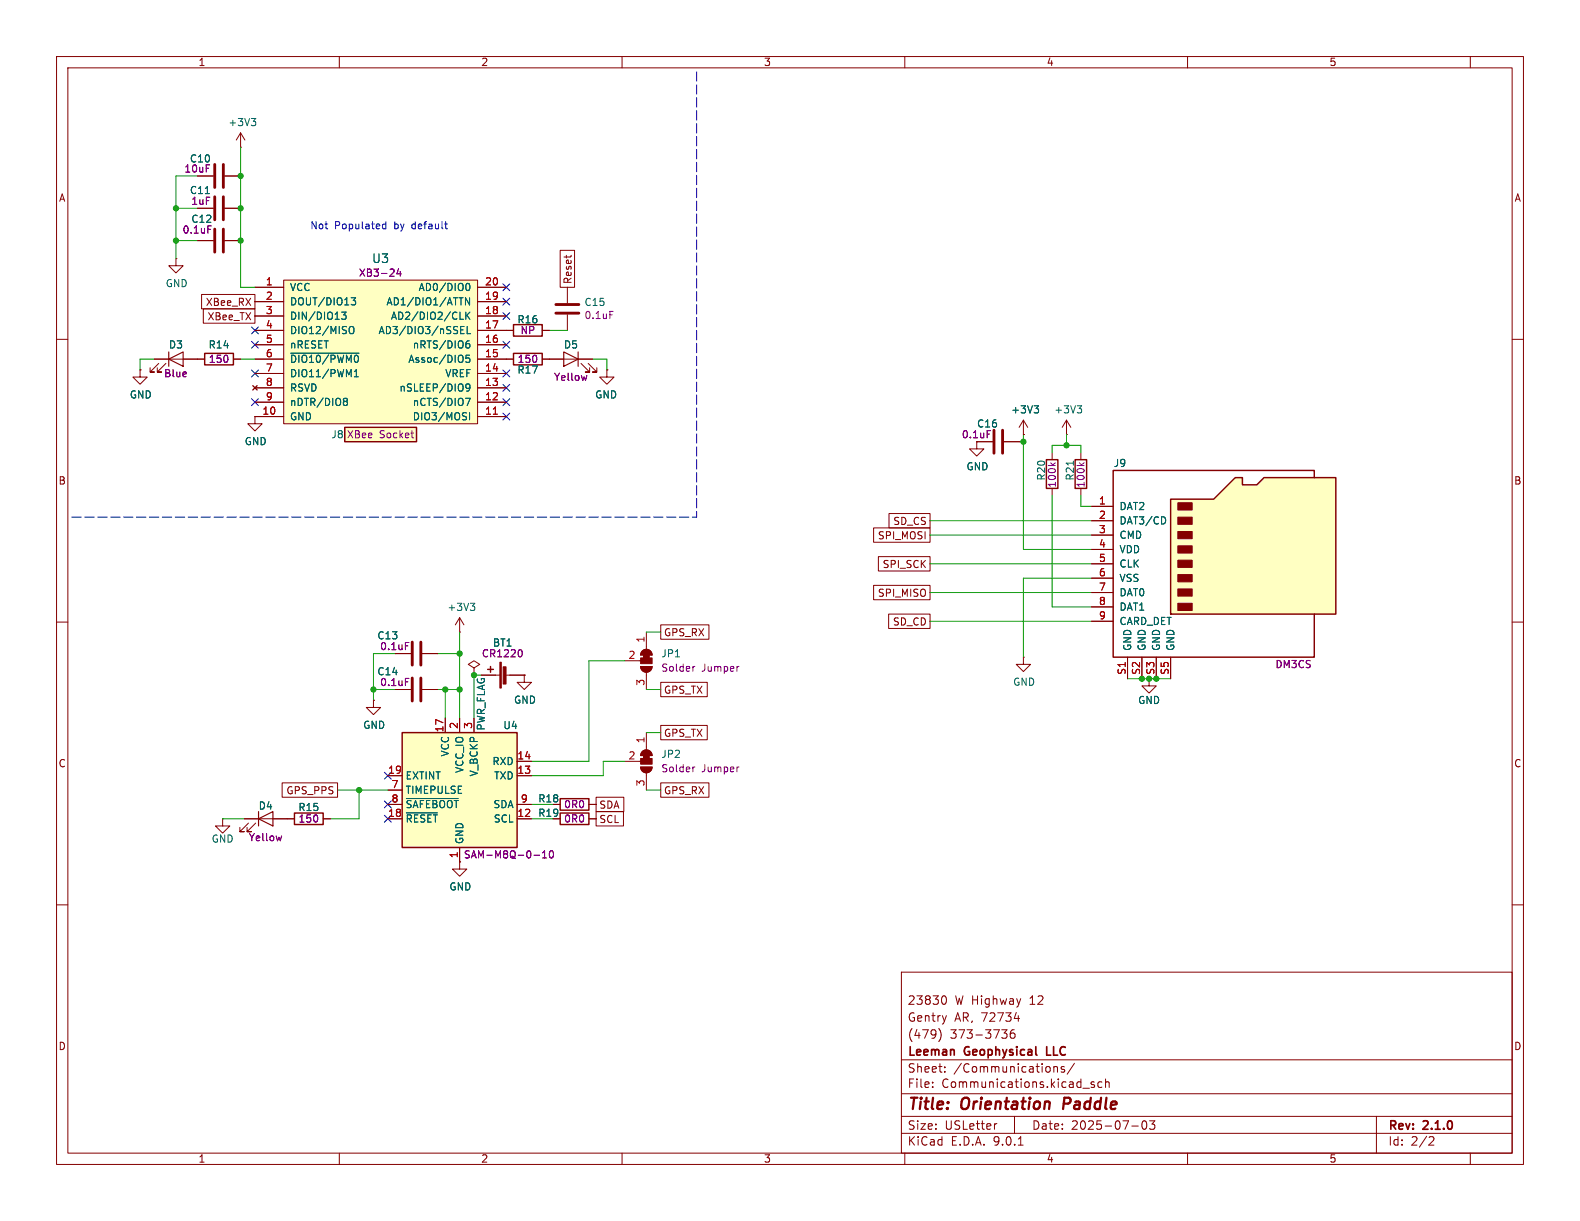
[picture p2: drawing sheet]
<svg xmlns="http://www.w3.org/2000/svg" width="279mm" height="216mm" viewBox="0 0 279 216" stroke-linecap="round" stroke-linejoin="round" font-family="sans-serif">
<g fill="none" stroke="#840000" stroke-width=".18">
<path d="M10 10h259.4v195.9h-259.4zM12 12h255.4v191.9h-255.4zM60 10v2M110 10v2M160 10v2M210 10v2M260 10v2M10 60h2M267.4 60h2M10 110h2M267.4 110h2M203.2 120v1.3h1.3l-1.3 1.3-1.3-1.3h1.3"/>
<path d="M203.2 120h.1M39.4 144.8v1.3h1.2l-1.2 1.2-1.3-1.2h1.3M39.4 144.8h.1M81.3 152.4v1.3h1.2l-1.2 1.2-1.3-1.2h1.3M81.3 152.4h.1M10 160h2M159.4 171.9h108v32h-108zM166.9 176.1a.81 .81 0 0 1 .5 .6 .81 .81 0 0 1-.3 .8l-.2 .1M180.1 179.6v1M267.4 160h2M159.4 197.4h108M159.4 193.4h108"/>
<path d="M159.4 187.4h108M164.9 192.1v.2M164.9 191.4v.1M166.1 181.9a1.74 1.74 0 0 1-.1 2.3M167.1 189.4v.2M167.1 188.7v.1M176.3 198.7l-.3 .1M177.1 182.1h1l-.5 .6 .4 .1 .1 .5-.3 .3h-.4M179.4 180.1h.9M179.4 182.1a.59 .59 0 0 0-.8 .6v.6l.2 .2 .4 .1 .2-.2 .1-.5-.1-.2h-.5l-.3 .2M179.4 197.4v3M186.4 188.7l.2-.1 .3 .1 .1 .9"/>
<path d="M186.4 188.6v1M188.2 188.7l-.3-.1-.3 .2 .1 .2 .5 .2v.3h-.6M190 188l-1.3 1.9M191.5 192.4h1.1M193.5 191.4l-.4-.1-.2 .2 .1 .2 .5 .2v.3h-.6M194.9 191.4l-.5-.1-.3 .3v.4l.2 .2h.6M195.5 191.4l.2-.1 .4 .1v.9M195.5 190.8v1.5M200.1 199.1h1.2M202.1 198.3l.2-.1a.81 .81 0 0 1 .6 .6 .81 .81 0 0 1-.3 .8l-.2 .1a.81 .81 0 0 1-.3-1.4zM203.3 198.2h.9l-.5 .6 .4 .1v.6l-.2 .2h-.4l-.2-.2M243.4 197.4v6.5"/>
<path d="M60 203.9v2M110 203.9v2M159.4 200.4h108M160 203.9v2M180.1 202.5h.8M210 203.9v2M252.9 201l.5 .1 .2 .3-1 1.1h1M260 203.9v2"/>
</g>
<path d="M188.2 194.1l-.2 2" fill="none" stroke="#840000" stroke-width=".4"/>
<path d="M185.1 185.1v1.5h.7" fill="none" stroke="#840000" stroke-width=".3"/>
<path d="M71.1 129.5h20.3v20.4h-20.3z" fill="#ffffc2"/>
<path d="M185 81.3h2.1v5.1h-2.1zM71.1 129.5h20.3v20.4h-20.3z" fill="none" stroke="#840000" stroke-width=".25"/>
<g fill="none" stroke="#840000" stroke-width=".18">
<path d="M175.5 78.1h-2.8v1.3h1.3l-1.3 1.2-1.3-1.2h1.3M177.5 78.1h2.8M181 76.8h.1M181 74.3l-.8 1.3M181 74.3l.7 1.3M181 74.3v2.5M188.6 76.8h.1M188.6 74.3l-.8 1.3M188.6 74.3l.8 1.3M188.6 74.3v2.5M186.1 80v1.3M186.1 86.4v1.2"/>
<path d="M181 116.2v1.3h1.2l-1.2 1.2-1.3-1.2h1.3M181 116.2h.1M68.6 137.2h2.5M68.6 139.7h2.5M78.7 127v2.5M81.3 127v2.5M83.8 127v2.5M91.4 137.2h2.6M91.4 134.6h2.6M68.6 142.2h2.5M68.6 144.8h2.5M81.3 149.9v2.5"/>
<path d="M91.4 142.2h2.6M91.4 144.8h2.6"/>
</g>
<path d="M182.9 71.8h.8l-.5 .4M183.4 72.2l.3 .3v.3l-.3 .2M190.5 71.8h.8l-.4 .4M191 72.2l.3 .3v.3l-.3 .2M71.9 141.2h9.1M71.9 143.7h5.4" fill="none" stroke="#006464" stroke-width=".18"/>
<path d="M185.8 81.8l.5 .5M186.6 81.8l-.4 .4M94.4 151.2h1M95.9 151.7h.8M95.9 150.8l.4-.4v1.3M97.3 150.6l.1-.2a.68 .68 0 0 1 .5 .7 .68 .68 0 0 1-.5 .6l-.1-.1-.2-.4z" fill="none" stroke="#840084" stroke-width=".18"/>
<path d="M175.8 76.1v4M177.3 76.1v4" fill="none" stroke="#840000" stroke-width=".51"/>
<path d="M207 88.3h7.6l3.8-3.8h1.3v1.2h2.5l1.3-1.2h12.7v24.1h-29.2z" fill="#ffffc2"/>
<path d="M36.2 62.5h5.1v2h-5.1zM207 88.3h7.6l3.8-3.8h1.3v1.2h2.5l1.3-1.2h12.7v24.1h-29.2zM232.4 84.5v-1.3h-35.6v33h35.6v-7.6" fill="none" stroke="#840000" stroke-width=".25"/>
<g fill="#840000" stroke="#840000" stroke-width=".18">
<path d="M208.3 88.9h2.5v1.3h-2.5z"/>
<path d="M208.3 91.4h2.5v1.3h-2.5z"/>
<path d="M208.3 94h2.5v1.3h-2.5z"/>
<path d="M208.3 96.5h2.5v1.3h-2.5z"/>
<path d="M208.3 99.1h2.5v1.2h-2.5z"/>
<path d="M208.3 101.6h2.5v1.3h-2.5z"/>
<path d="M208.3 104.1h2.5v1.3h-2.5z"/>
<path d="M208.3 106.7h2.5v1.3h-2.5z"/>
</g>
<g fill="none" stroke="#840000" stroke-width=".18">
<path d="M34.9 36.8h2.8M39.8 36.8h2.7M31.1 45.7v1.3h1.3l-1.3 1.3-1.3-1.3h1.3M31.1 45.7h.1M34.9 42.5h2.8M39.8 42.5h2.7M27.3 63.5h8.9M28.1 64.3l-1.6 1.5h.8h-.8v-.8M29.3 64.3l-1.5 1.5h.8h-.8v-.8M41.3 63.5h1.2M193 89.5h3.8M193 92.1h3.8"/>
<path d="M193 94.6h3.8M193 97.2h3.8M193 99.7h3.8M69.8 115.6h2.8M74.7 115.6h2.8M92.7 119.4v1.3h1.3l-1.3 1.2-1.3-1.2h1.3M92.7 119.4h.1M193 102.2h3.8M193 104.8h3.8M193 107.3h3.8M193 109.9h3.8M199.4 116.2v3.8"/>
<path d="M201.9 116.2v3.8M204.5 116.2v3.8M207 116.2v3.8M66 123.8v1.3h1.3l-1.3 1.3-1.2-1.3h1.2M66 123.8h.1M69.8 121.9h2.8M74.7 121.9h2.8"/>
</g>
<path d="M36.3 34.2h.7M205.9 91.4l.2 .5-.2 .7" fill="none" stroke="#006464" stroke-width=".18"/>
<path d="M38 34.8v4.1M39.5 34.8v4.1M38 40.5v4.1M39.5 40.5v4.1M72.9 113.5v4.1M72.9 119.9v4.1M74.4 113.5v4.1M74.4 119.9v4.1" fill="none" stroke="#840000" stroke-width=".51"/>
<path d="M71.7 120h.6M71.7 113.6h.6" fill="none" stroke="#840084" stroke-width=".18"/>
<path d="M29.8 63.5l2.6-1.3v2.6zM29.8 62.2v2.6" fill="none" stroke="#840000" stroke-width=".2"/>
<path d="M50.2 49.5h34.3v25.4h-34.3z" fill="#ffffc2"/>
<g fill="none" stroke="#840000" stroke-width=".18">
<path d="M45.1 50.8h5.1M45.1 53.3h5.1M45.1 55.9h5.1M45.1 58.4h5.1M50.2 49.5h34.3v25.4h-34.3zM84.5 50.8h5M84.5 53.3h5M84.5 55.9h5M84.5 58.4h5M100.3 50.8v2.8M100.3 55.6v2.8M44.7 68.2l.8 .8"/>
<path d="M45.1 61h5.1M45.1 63.5h5.1M45.1 66h5.1M45.1 68.6h5.1M45.1 71.1h5.1M45.1 73.7h5.1M45.5 68.2l-.8 .8M84.5 61h5M84.5 63.5h5M84.5 66h5M84.5 68.6h5M84.5 71.1h5"/>
<path d="M84.5 73.7h5M107.3 65.4v1.3h-1.3l1.3 1.2 1.3-1.2h-1.3M107.3 65.4h.1M191.1 80v1.3M191.1 86.4v1.2M81.3 111.8h.1M81.3 109.2l-.8 1.3M81.3 109.2l.7 1.3M81.3 109.2v2.6M83.8 118.1l1-.6-1-.7-1 .7 1 .6v1.3M83.8 119.4h.1M85.1 119.4h3.3"/>
<path d="M89.4 119.4h3.3M43.2 144.8h7.6M43.9 145.5l-1.5 1.6h.8h-.8v-.8M45.2 145.5l-1.5 1.6h.7h-.7v-.8M97.8 142.2h1.3M104.1 142.2h1.3"/>
</g>
<g fill="none" stroke="#006464" stroke-width=".18">
<path d="M60.4 55.2h.8l-.4 .5 .3 .1v.5l-.1 .2-.6-.2M61.8 57.9l.2-.2a.43 .43 0 0 1 .6 .5v.4a.43 .43 0 0 1-.3 .4 .43 .43 0 0 1-.5-.2M62.1 52.6h.8l-.4 .5 .3 .2 .1 .4-.2 .2h-.4M81.3 56.5h.6M81.5 57.7h.6M81.5 59h.6M81.5 58.3h.4M82.4 55.2v1.3M82.5 50.2l.2-.1a.68 .68 0 0 1 .4 .6 .68 .68 0 0 1-.4 .7l-.2-.1M82.6 55.7l.5 .8M82.6 57.7v1.3h.6M83 52.6v1.3l-.7-1.3v1.3"/>
<path d="M83.1 55.2l-.7 .7M51.4 62.5h12.1M61 70.4h.2l.2 .3-.2 .3M61 71h.2M61.2 71l.2 .2v.3l-.1 .1-.3 .1M62.7 66.6h.7M62.7 65.7l.3-.4v1.3M82.3 70.4h.9l-.6 1.3M82.4 68.1l.2-.2 .4 .1a.84 .84 0 0 1-.3 1.2h-.2M82.4 68.4l.2 .3h.3l.2-.3M82.5 60.8h.4l.2 .2-.1 .5h-.5M83 60.3l-.4 .1"/>
<path d="M83 73v1.2M83 62.8h-.6v.6l.2-.1 .4 .1 .1 .1-.1 .5-.1 .1-.5-.1M189.8 81.5v.8M83.2 106.7h.8l-.5 .5M83.7 107.2l.3 .2v.3l-.3 .2"/>
</g>
<path d="M87.2 73.2h.8" fill="none" stroke="#a90000" stroke-width=".18"/>
<path d="M70.5 47.5l-.3 .9h.8M70.8 48v.8M107.8 55.1h.6M190.9 81.8l.5 .5M191.7 81.8l-.5 .4M92 114.9a.79 .79 0 0 1 0 1.2M49.8 147.8l-.2 .9" fill="none" stroke="#840084" stroke-width=".18"/>
<g fill="#840000" stroke="#840000" stroke-width=".18">
<path d="M88.4 117.1h.2v4.6h-.2z"/>
<path d="M89 117.9h.5v3.1h-.5z"/>
</g>
<path d="M190.1 81.3h2.1v5.1h-2.1zM86.2 118.4h1M86.7 117.9v1M99.1 141.2h5v2.1h-5z" fill="none" stroke="#840000" stroke-width=".25"/>
<path d="M98.3 53.8h4.1M98.3 55.4h4.1" fill="none" stroke="#840000" stroke-width=".51"/>
<path d="M45.7 144.8l2.6-1.3v2.6zM45.7 143.5v2.6" fill="none" stroke="#840000" stroke-width=".2"/>
<path d="M61 75.6h12.7v2.5h-12.7z" fill="#ffffc2"/>
<path d="M90.8 57.4h5.1v2h-5.1zM61 75.6h12.7v2.5h-12.7zM90.8 62.5h5.1v2h-5.1zM52.1 143.8h5v2h-5zM99.1 143.8h5v2h-5z" fill="none" stroke="#840000" stroke-width=".25"/>
<g fill="none" stroke="#840084" stroke-width=".18">
<path d="M70.5 47.5l-.3 .9h.8M70.8 48v.8M72.7 76.6h.4M73 77.4h.1M103.8 66.4l-.3 .9M71.7 113.6h.6M71.7 120h.6M92 114.9a.79 .79 0 0 1 0 1.2M122.9 117.8l-.3 .2M130.6 117.8h.1M122.9 135.6l-.3 .1M130.6 135.6h.1"/>
<path d="M49.8 147.8l-.2 .9M94.4 151.2h1M95.9 151.7h.8M95.9 150.8l.4-.4v1.3M97.3 150.6l.1-.2a.68 .68 0 0 1 .5 .7 .68 .68 0 0 1-.5 .6l-.1-.1-.2-.4z"/>
</g>
<g fill="none" stroke="#840000" stroke-width=".18">
<path d="M34.9 31.1h2.8M34.9 36.8h2.8M39.8 31.1h2.7M39.8 36.8h2.7M42.5 26h.1M42.5 23.5l-.7 1.3M42.5 23.5l.8 1.3M42.5 23.5v2.5M34.9 42.5h2.8M35.6 52.1h9.5v2.5h-9.5zM35.9 54.6h9.2v2.6h-9.2zM39.8 42.5h2.7"/>
<path d="M45.1 58.4h5.1M45.1 50.8h5.1M45.1 53.3h5.1M45.1 55.9h5.1M84.5 58.4h6.3M84.5 50.8h5M84.5 53.3h5M84.5 55.9h5M95.9 58.4h1.3M99.1 44.3h2.5v6.5h-2.5zM24.8 65.4v1.3h1.2l-1.2 1.2-1.3-1.2h1.3M24.8 65.4h.1"/>
<path d="M27.3 63.5h2.5M32.4 63.5h3.8M41.3 63.5h1.2M44.7 68.2l.8 .8M45.1 73.7v1.2h1.3l-1.3 1.3-1.3-1.3h1.3M45.1 73.7h.1M45.1 63.5h5.1M45.1 61h5.1M45.1 66h5.1M45.1 68.6h5.1M45.1 71.1h5.1M45.1 73.7h5.1"/>
<path d="M45.5 68.2l-.8 .8M84.5 63.5h6.3M84.5 61h5M84.5 66h5M84.5 68.6h5M84.5 71.1h5M84.5 73.7h5M95.9 63.5h8.9M102.7 64.3l1.6 1.5h-.8h.8v-.8M104 64.3l1.5 1.5h-.7h.7v-.8M107.3 65.4h.1M172.7 78.1h2.8"/>
<path d="M177.5 78.1h2.8M181 76.8h.1M154.5 93.3h10v2.6h-10zM155.3 98.4h9.2v2.6h-9.2zM157.2 90.8h7.3v2.5h-7.3zM193 89.5h3.8M193 92.1h3.8M193 94.6h3.8M193 97.2h3.8M193 99.7h3.8M69.8 115.6h2.8M74.7 115.6h2.8"/>
<path d="M83.8 119.4h.1M85.1 119.4h2.5M90.2 119.4h2.5M92.7 119.4h.1M110.5 116.8h2.8M113.3 117.9h2a1.02 1.02 0 0 1-1 1 1.02 1.02 0 0 1-1-1zM113.6 115.1a1.02 1.02 0 0 1 1.1-.2 1.02 1.02 0 0 1 .6 .9h-2zM114.3 111.8v3M114.3 118.9v3M116.8 110.5h8.6v2.5h-8.6zM154.5 103.5h10v2.5h-10zM157.1 108.6h7.4v2.5h-7.4z"/>
<path d="M193 102.2h3.8M193 104.8h3.8M193 107.3h3.8M193 109.9h3.8M199.4 116.2v3.8M201.9 116.2v3.8M204.5 116.2v3.8M207 116.2v3.8M49.9 138.4h9.8v2.6h-9.8zM66 123.8h.1M68.6 137.2h2.5M68.6 139.7h2.5"/>
<path d="M69.8 121.9h2.8M74.7 121.9h2.8M78.7 127v2.5M81.3 127v2.5M83.8 127v2.5M91.4 134.6h2.6M91.4 137.2h2.6M110.5 134.6h2.8M113.3 135.6h2a1.02 1.02 0 0 1-1 1 1.02 1.02 0 0 1-1-1zM113.6 132.9a1.02 1.02 0 0 1 1.1-.2 1.02 1.02 0 0 1 .6 .9h-2zM114.3 129.5v3.1M114.3 136.7v3"/>
<path d="M116.8 120.6h8.3v2.6h-8.3zM116.8 128.3h8.3v2.5h-8.3zM116.8 138.4h8.6v2.6h-8.6zM203.2 120h.1M43.2 144.8h2.5M48.3 144.8h3.8M57.1 144.8h1.3M68.6 144.8h2.5M68.6 142.2h2.5M81.3 152.4h.1M81.3 149.9v2.5M91.4 144.8h2.6"/>
<path d="M91.4 142.2h2.6M97.8 144.8h1.3M97.8 142.2h1.3M104.1 144.8h1.3M104.1 142.2h1.3M105.4 143.5h4.9v2.6h-4.9zM105.4 141h4.9v2.5h-4.9z"/>
</g>
<path d="M38 29.1v4M39.5 29.1v4" fill="none" stroke="#840000" stroke-width=".51"/>
<g fill="none" stroke="#006464" stroke-width=".18">
<path d="M36.3 34.2h.7M44.4 21h.8l-.4 .4M45 21.4l.2 .3v.3l-.2 .2M60.4 55.2h.8l-.4 .5 .3 .1v.5l-.1 .2-.6-.2M61.8 57.9l.2-.2a.43 .43 0 0 1 .6 .5v.4a.43 .43 0 0 1-.3 .4 .43 .43 0 0 1-.5-.2M62.1 52.6h.8l-.4 .5 .3 .2 .1 .4-.2 .2h-.4M81.3 56.5h.6M81.5 57.7h.6M81.5 59h.6M81.5 58.3h.4M82.4 55.2v1.3M82.5 50.2l.2-.1a.68 .68 0 0 1 .4 .6 .68 .68 0 0 1-.4 .7l-.2-.1"/>
<path d="M82.6 55.7l.5 .8M82.6 57.7v1.3h.6M83 52.6v1.3l-.7-1.3v1.3M83.1 55.2l-.7 .7M51.4 62.5h12.1M61 70.4h.2l.2 .3-.2 .3M61 71h.2M61.2 71l.2 .2v.3l-.1 .1-.3 .1M62.7 66.6h.7M62.7 65.7l.3-.4v1.3M82.3 70.4h.9l-.6 1.3M82.4 68.1l.2-.2 .4 .1a.84 .84 0 0 1-.3 1.2h-.2"/>
<path d="M82.4 68.4l.2 .3h.3l.2-.3M82.5 60.8h.4l.2 .2-.1 .5h-.5M83 60.3l-.4 .1M83 73v1.2M83 62.8h-.6v.6l.2-.1 .4 .1 .1 .1-.1 .5-.1 .1-.5-.1M182.9 71.8h.8l-.5 .4M183.4 72.2l.3 .3v.3l-.3 .2M205.9 91.4l.2 .5-.2 .7M71.9 141.2h9.1M71.9 143.7h5.4"/>
</g>
<g fill="#840000" stroke="#840000" stroke-width=".18">
<path d="M113.8 115.8h1v.5h-1z"/>
<path d="M113.6 115.1a1.02 1.02 0 0 1 1.1-.2 1.02 1.02 0 0 1 .6 .9h-2z"/>
<path d="M113.3 116.3h2v1h-2z"/>
<path d="M113.3 117.9h2a1.02 1.02 0 0 1-1 1 1.02 1.02 0 0 1-1-1z"/>
<path d="M113.8 133.6h1v.5h-1z"/>
<path d="M113.6 132.9a1.02 1.02 0 0 1 1.1-.2 1.02 1.02 0 0 1 .6 .9h-2z"/>
<path d="M113.3 134.1h2v1h-2z"/>
<path d="M113.3 135.6h2a1.02 1.02 0 0 1-1 1 1.02 1.02 0 0 1-1-1z"/>
</g>
<path d="M99.7 62.2l2.5 1.3-2.5 1.3zM102.2 62.2v2.6" fill="none" stroke="#840000" stroke-width=".2"/>
<path d="M123.2 12.7v78.7M12.7 91.4h110.5" fill="none" stroke="#0000c2" stroke-width=".18" stroke-dasharray="1.7 .6"/>
<g fill="none" stroke="#009600" stroke-width=".18">
<path d="M31.1 36.8h3.8M34.9 31.1h-3.8v14.6M42.5 26v24.8h2.6M31.1 42.5h3.8M97.2 58.4h3.1M27.3 63.5h-2.5v1.9M42.5 63.5h2.6M104.8 63.5h2.5v1.9M180.3 78.1h.7M181 76.8v20.4h12M188.6 76.8v1.9M164.5 92.1h28.5"/>
<path d="M164.5 94.6h28.5M164.5 99.7h28.5M186.1 87.6v19.7h6.9M186.1 80v-1.3h5v1.3M191.1 87.6v1.9h1.9M69.8 115.6h-3.8v8.2M77.5 115.6h3.8M81.3 111.8v15.2M85.1 119.4h-1.3v7.6M110.5 116.8h-6.4v17.8h-10.1M114.3 111.8h2.5M164.5 104.8h28.5"/>
<path d="M164.5 109.9h28.5M193 102.2h-12v14M59.7 139.7h8.9M63.5 139.7v5.1h-5.1M66 121.9h3.8M77.5 121.9h3.8M78.7 121.9v5.1M110.5 134.6h-3.8v2.6h-12.7M114.3 139.7h2.5M114.3 129.5h2.5M114.3 121.9h2.5M199.4 120h7.6"/>
<path d="M39.4 144.8h3.8M94 144.8h3.8M94 142.2h3.8"/>
</g>
<g fill="none" stroke="#000084" stroke-width=".18">
<path d="M44.5 57.8l1.2 1.2M45.7 57.8l-1.2 1.2M88.9 52.7l1.2 1.2M88.9 55.3l1.2 1.2M88.9 50.2l1.2 1.2M90.1 52.7l-1.2 1.2M90.1 55.3l-1.2 1.2M90.1 50.2l-1.2 1.2M44.5 65.4l1.2 1.2M44.5 70.5l1.2 1.2M44.5 60.4l1.2 1.2M45.7 65.4l-1.2 1.2"/>
<path d="M45.7 70.5l-1.2 1.2M45.7 60.4l-1.2 1.2M88.9 73.1l1.2 1.2M88.9 68l1.2 1.2M88.9 70.5l1.2 1.2M88.9 60.4l1.2 1.2M88.9 65.4l1.2 1.2M90.1 73.1l-1.2 1.2M90.1 68l-1.2 1.2M90.1 70.5l-1.2 1.2M90.1 60.4l-1.2 1.2M90.1 65.4l-1.2 1.2"/>
<path d="M68 136.6l1.2 1.2M69.2 136.6l-1.2 1.2M68 144.2l1.2 1.2M68 141.6l1.2 1.2M69.2 144.2l-1.2 1.2M69.2 141.6l-1.2 1.2"/>
</g>
<path d="M68.2 39.2v1.3M68.2 39.7l-.3-.1-.3 .3 .2 .5h.4M78.6 39.6h.5M78.9 40.4l.2 .1" fill="none" stroke="#0000c2" stroke-width=".18"/>
<path d="M87.2 73.2h.8" fill="none" stroke="#a90000" stroke-width=".18"/>
<g fill="#009600" stroke="#009600" stroke-width=".18">
<circle cx="204.5" cy="120" r=".46"/>
<circle cx="188.6" cy="78.7" r=".46"/>
<circle cx="181" cy="78.1" r=".46"/>
<circle cx="201.9" cy="120" r=".46"/>
<circle cx="203.2" cy="120" r=".46"/>
<circle cx="42.5" cy="36.8" r=".46"/>
<circle cx="42.5" cy="31.1" r=".46"/>
<circle cx="81.3" cy="121.9" r=".46"/>
<circle cx="81.3" cy="115.6" r=".46"/>
<circle cx="83.8" cy="119.4" r=".46"/>
<circle cx="31.1" cy="36.8" r=".46"/>
<circle cx="31.1" cy="42.5" r=".46"/>
<circle cx="42.5" cy="42.5" r=".46"/>
<circle cx="63.5" cy="139.7" r=".46"/>
<circle cx="66" cy="121.9" r=".46"/>
<circle cx="78.7" cy="121.9" r=".46"/>
</g>
<g font-size="2.8" fill="#840000">
<text x="160.4" y="196.8">Title:</text>
<text x="170.1" y="196.8">Orientation</text>
<text x="188.9" y="196.8">Paddle</text>
</g>
<text font-size="2.1" fill="#006464" x="65.7" y="46.7">U3</text>
<g font-size="2.1" fill="#840000">
<text x="160.4" y="177.9">23830</text>
<text x="168.8" y="177.9">W Highway</text>
<text x="182.2" y="177.9">12</text>
<text x="160.4" y="183.9">(479)</text>
<text x="160.4" y="180.9">Gentry</text>
<text x="168" y="183.9">373-3736</text>
<text x="168.8" y="180.9">AR, 72734</text>
<text x="160.4" y="189.9">Sheet:</text>
<text x="160.4" y="187.1">Leeman</text>
<text x="168.6" y="189.9">/Communications/</text>
<text x="170.6" y="187.1">Geophysical</text>
<text x="185.7" y="187.1">LLC</text>
<text x="160.4" y="192.6">File:</text>
<text x="166.5" y="192.6">Communications.kicad_sch</text>
<text x="160.4" y="202.8">KiCad</text>
<text x="160.4" y="200">Size:</text>
<text x="167.1" y="200">USLetter</text>
<text x="168.1" y="202.8">E.D.A.</text>
<text x="175.7" y="202.8">9.0.1</text>
<text x="182.4" y="200">Date:</text>
<text x="189.4" y="200">2025-07-03</text>
<text x="245.4" y="200.2">Rev:</text>
<text x="245.4" y="202.8">Id:</text>
<text x="249.5" y="202.8">2/2</text>
<text x="251.8" y="200.2">2.1.0</text>
</g>
<g font-size="1.8" fill="#840000">
<text x="35" y="11.9">1</text>
<text x="85" y="11.9">2</text>
<text x="135" y="11.9">3</text>
<text x="185" y="11.9">4</text>
<text x="235" y="11.9">5</text>
<text x="10.3" y="35.9">A</text>
<text x="267.7" y="35.9">A</text>
<text x="101.3" y="50.3" transform="rotate(-90 101.3 50.3)">Reset</text>
<text x="36.3" y="54.3">XBee_RX</text>
<text x="36.6" y="56.8">XBee_TX</text>
<text x="10.3" y="85.9">B</text>
<text x="267.7" y="85.9">B</text>
<text x="155.1" y="95.6">SPI_MOSI</text>
<text x="157.9" y="93">SD_CS</text>
<text x="156" y="100.6">SPI_SCK</text>
<text x="155.1" y="105.7">SPI_MISO</text>
<text x="117.3" y="112.7">GPS_RX</text>
<text x="157.8" y="110.8">SD_CD</text>
<text x="117.3" y="122.9">GPS_TX</text>
<text x="117.3" y="130.5">GPS_TX</text>
<text x="10.3" y="135.9">C</text>
<text x="267.7" y="135.9">C</text>
<text x="50.5" y="140.7">GPS_PPS</text>
<text x="105.9" y="143.2">SDA</text>
<text x="117.3" y="140.7">GPS_RX</text>
<text x="105.9" y="145.7">SCL</text>
<text x="10.3" y="185.9">D</text>
<text x="267.7" y="185.9">D</text>
<text x="35" y="205.8">1</text>
<text x="85" y="205.8">2</text>
<text x="135" y="205.8">3</text>
<text x="185" y="205.8">4</text>
<text x="235" y="205.8">5</text>
</g>
<g font-size="1.8" fill="#006464">
<text x="40.3" y="22.5">+3V3</text>
<text x="33.5" y="34.5">C11</text>
<text x="29.2" y="51">GND</text>
<text x="51.2" y="51.7">VCC</text>
<text x="73.9" y="51.7">AD0/DIO0</text>
<text x="51.2" y="54.2">DOUT/DIO13</text>
<text x="51.2" y="56.7">DIN/DIO13</text>
<text x="51.2" y="59.3">DIO12/MISO</text>
<text x="66.8" y="59.3">AD3/DIO3/nSSEL</text>
<text x="68.2" y="54.2">AD1/DIO1/ATTN</text>
<text x="69" y="56.7">AD2/DIO2/CLK</text>
<text x="91.4" y="57.4">R16</text>
<text x="103.3" y="54.3">C15</text>
<text x="29.8" y="61.8">D3</text>
<text x="36.8" y="61.8">R14</text>
<text x="51.2" y="61.8">nRESET</text>
<text x="51.2" y="64.4">~{DIO10/PWM0}</text>
<text x="72.1" y="64.4">Assoc/DIO5</text>
<text x="72.9" y="61.8">nRTS/DIO6</text>
<text x="99.6" y="61.8">D5</text>
<text x="22.9" y="70.7">GND</text>
<text x="51.2" y="66.9">DIO11/PWM1</text>
<text x="51.2" y="69.4">RSVD</text>
<text x="51.2" y="72">nDTR/DIO8</text>
<text x="70.5" y="69.4">nSLEEP/DIO9</text>
<text x="72.9" y="72">nCTS/DIO7</text>
<text x="78.6" y="66.9">VREF</text>
<text x="91.4" y="66.3">R17</text>
<text x="105.2" y="70.7">GND</text>
<text x="51.2" y="74.5">GND</text>
<text x="58.5" y="77.7">J8</text>
<text x="72.9" y="74.5">DIO3/MOSI</text>
<text x="178.7" y="73.3">+3V3</text>
<text x="186.3" y="73.3">+3V3</text>
<text x="43.2" y="78.9">GND</text>
<text x="170.8" y="83.4">GND</text>
<text x="196.9" y="82.8">J9</text>
<text x="197.9" y="90.4">DAT2</text>
<text x="197.9" y="92.9">DAT3/CD</text>
<text x="197.9" y="95.5">CMD</text>
<text x="197.9" y="98">VDD</text>
<text x="197.9" y="100.6">CLK</text>
<text x="197.9" y="103.1">VSS</text>
<text x="197.9" y="105.6">DAT0</text>
<text x="79" y="108.2">+3V3</text>
<text x="197.9" y="108.2">DAT1</text>
<text x="197.9" y="110.7">CARD_DET</text>
<text x="116.8" y="116.4">JP1</text>
<text x="200.3" y="115.2" transform="rotate(-90 200.3 115.2)">GND</text>
<text x="202.8" y="115.2" transform="rotate(-90 202.8 115.2)">GND</text>
<text x="205.3" y="115.2" transform="rotate(-90 205.3 115.2)">GND</text>
<text x="207.9" y="115.2" transform="rotate(-90 207.9 115.2)">GND</text>
<text x="90.8" y="124.6">GND</text>
<text x="179.1" y="121.5">GND</text>
<text x="201.2" y="124.7">GND</text>
<text x="64.1" y="129.1">GND</text>
<text x="86" y="129.3" transform="rotate(-90 86 129.3)">PWR_FLAG</text>
<text x="88.9" y="129.1">U4</text>
<text x="79.6" y="133.9" transform="rotate(-90 79.6 133.9)">VCC</text>
<text x="82.1" y="136.8" transform="rotate(-90 82.1 136.8)">VCC_IO</text>
<text x="84.7" y="137.4" transform="rotate(-90 84.7 137.4)">V_BCKP</text>
<text x="87" y="135.5">RXD</text>
<text x="116.8" y="134.2">JP2</text>
<text x="45.6" y="143.4">D4</text>
<text x="52.7" y="143.6">R15</text>
<text x="71.6" y="138">EXTINT</text>
<text x="71.6" y="140.6">TIMEPULSE</text>
<text x="71.6" y="143.1">~{SAFEBOOT}</text>
<text x="87.2" y="143.1">SDA</text>
<text x="87.3" y="138">TXD</text>
<text x="95.1" y="142.1">R18</text>
<text x="37.3" y="149.2">GND</text>
<text x="71.6" y="145.6">~{RESET}</text>
<text x="82.1" y="149.4" transform="rotate(-90 82.1 149.4)">GND</text>
<text x="87.2" y="145.6">SCL</text>
<text x="95.1" y="144.6">R19</text>
<text x="79.4" y="157.7">GND</text>
</g>
<g font-size="1.8" fill="#840084">
<text x="33.5" y="28.9">C10</text>
<text x="32.5" y="30.7">10uF</text>
<text x="32.2" y="41.5">0.1uF</text>
<text x="33.7" y="36.4">1uF</text>
<text x="33.7" y="39.6">C12</text>
<text x="63.4" y="49.1">XB3-24</text>
<text x="91.9" y="59.3">NP</text>
<text x="103.3" y="56.6">0.1uF</text>
<text x="36.8" y="64.4">150</text>
<text x="91.4" y="64.4">150</text>
<text x="28.9" y="66.9">Blue</text>
<text x="97.9" y="67.5">Yellow</text>
<text x="61.3" y="77.7">XBee</text>
<text x="67.1" y="77.7">Socket</text>
<text x="170" y="77.7">0.1uF</text>
<text x="172.7" y="75.8">C16</text>
<text x="185" y="85.1" transform="rotate(-90 185 85.1)">R20</text>
<text x="186.9" y="86.4" transform="rotate(-90 186.9 86.4)">100k</text>
<text x="190.1" y="85.1" transform="rotate(-90 190.1 85.1)">R21</text>
<text x="192" y="86.4" transform="rotate(-90 192 86.4)">100k</text>
<text x="66.6" y="113.3">C13</text>
<text x="66.6" y="119.6">C14</text>
<text x="67.1" y="115.2">0.1uF</text>
<text x="85.1" y="116.4">CR1220</text>
<text x="87.1" y="114.5">BT1</text>
<text x="116.8" y="119">Solder</text>
<text x="124.1" y="119">Jumper</text>
<text x="225.4" y="118.3">DM3CS</text>
<text x="67.1" y="121.5">0.1uF</text>
<text x="116.8" y="136.8">Solder</text>
<text x="124.1" y="136.8">Jumper</text>
<text x="99.7" y="143.1">0R0</text>
<text x="43.9" y="148.9">Yellow</text>
<text x="52.7" y="145.6">150</text>
<text x="99.7" y="145.6">0R0</text>
<text x="81.9" y="152">SAM-M8Q-0-10</text>
</g>
<g font-size="1.8" fill="#0000c2">
<text x="54.8" y="40.7">Not</text>
<text x="59.1" y="40.7">Populated</text>
<text x="69.8" y="40.7">by</text>
<text x="73.1" y="40.7">default</text>
</g>
<g font-size="1.8" fill="#a90000">
<text x="46.9" y="50.5">1</text>
<text x="46.9" y="53.1">2</text>
<text x="85.7" y="50.5">20</text>
<text x="85.7" y="53.1">19</text>
<text x="46.9" y="55.6">3</text>
<text x="46.9" y="58.2">4</text>
<text x="85.7" y="55.6">18</text>
<text x="85.7" y="58.2">17</text>
<text x="46.9" y="60.7">5</text>
<text x="46.9" y="63.2">6</text>
<text x="46.9" y="65.8">7</text>
<text x="85.7" y="60.7">16</text>
<text x="85.7" y="63.2">15</text>
<text x="85.7" y="65.8">14</text>
<text x="46.9" y="68.3">8</text>
<text x="46.9" y="70.9">9</text>
<text x="85.7" y="68.3">13</text>
<text x="85.7" y="70.9">12</text>
<text x="46.3" y="73.4">10</text>
<text x="85.7" y="73.4">11</text>
<text x="194.2" y="89.3">1</text>
<text x="194.2" y="91.8">2</text>
<text x="194.2" y="94.4">3</text>
<text x="194.2" y="96.9">4</text>
<text x="194.2" y="99.4">5</text>
<text x="194.2" y="102">6</text>
<text x="194.2" y="104.5">7</text>
<text x="194.2" y="107.1">8</text>
<text x="114" y="113.7" transform="rotate(-90 114 113.7)">1</text>
<text x="194.2" y="109.6">9</text>
<text x="111.1" y="116.6">2</text>
<text x="199.1" y="119.4" transform="rotate(-90 199.1 119.4)">S1</text>
<text x="201.7" y="119.4" transform="rotate(-90 201.7 119.4)">S2</text>
<text x="204.2" y="119.4" transform="rotate(-90 204.2 119.4)">S3</text>
<text x="206.8" y="119.4" transform="rotate(-90 206.8 119.4)">S5</text>
<text x="114" y="121.4" transform="rotate(-90 114 121.4)">3</text>
<text x="78.5" y="129.6" transform="rotate(-90 78.5 129.6)">17</text>
<text x="81" y="129" transform="rotate(-90 81 129)">2</text>
<text x="83.6" y="129" transform="rotate(-90 83.6 129)">3</text>
<text x="114" y="131.5" transform="rotate(-90 114 131.5)">1</text>
<text x="68.5" y="136.9">19</text>
<text x="91.4" y="134.4">14</text>
<text x="91.4" y="136.9">13</text>
<text x="111.1" y="134.4">2</text>
<text x="69.1" y="139.4">7</text>
<text x="69.1" y="142">8</text>
<text x="92" y="142">9</text>
<text x="114" y="139.1" transform="rotate(-90 114 139.1)">3</text>
<text x="68.5" y="144.5">18</text>
<text x="91.4" y="144.5">12</text>
<text x="81" y="151.8" transform="rotate(-90 81 151.8)">1</text>
</g>
</svg>
